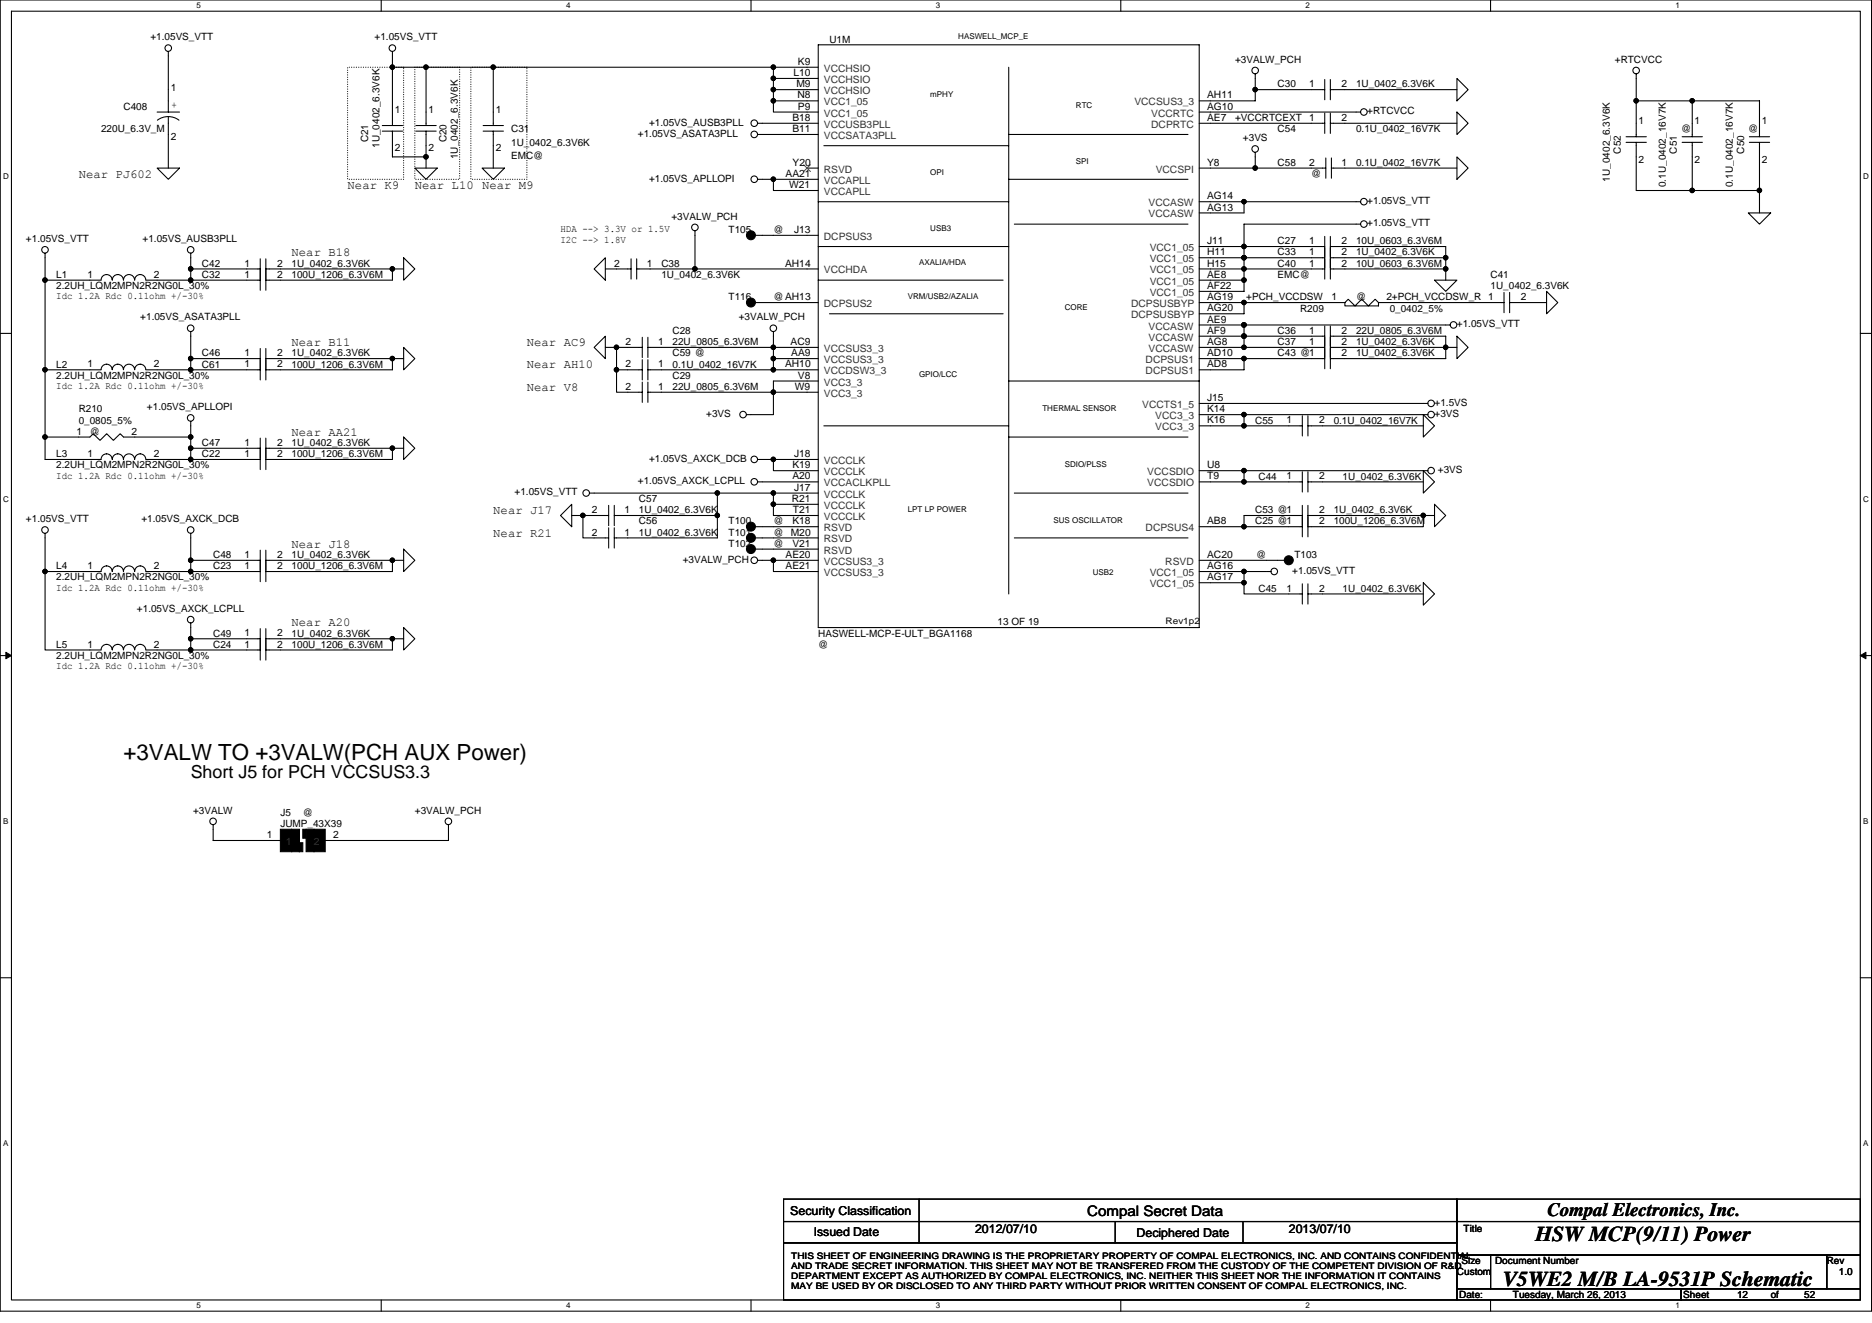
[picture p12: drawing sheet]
<svg xmlns="http://www.w3.org/2000/svg" width="297mm" height="210mm" viewBox="0 0 297 210" stroke-linecap="round" stroke-linejoin="round" font-family="sans-serif">
<path d="M0 0h297v208h-297zM1.8 1.8h293.4v204.4h-293.4z" fill="none" stroke="#000" stroke-width=".17"/>
<g fill="#fff">
<path d="M31.2 .2h.7v1.4h-.7z"/>
<path d="M31.2 206.4h.7v1.5h-.7z"/>
</g>
<path d="M60.5 0v1.8M60.5 206.2v1.8" fill="none" stroke="#000" stroke-width=".17"/>
<g fill="#fff">
<path d="M89.8 .2h.7v1.4h-.7z"/>
<path d="M89.8 206.4h.7v1.5h-.7z"/>
</g>
<path d="M119.2 0v1.8M119.2 206.2v1.8" fill="none" stroke="#000" stroke-width=".17"/>
<g fill="#fff">
<path d="M148.5 .2h.7v1.4h-.7z"/>
<path d="M148.5 206.4h.7v1.5h-.7z"/>
</g>
<path d="M177.8 0v1.8M177.8 206.2v1.8" fill="none" stroke="#000" stroke-width=".17"/>
<g fill="#fff">
<path d="M207.2 .2h.7v1.4h-.7z"/>
<path d="M207.2 206.4h.7v1.5h-.7z"/>
</g>
<path d="M236.5 0v1.8M236.5 206.2v1.8" fill="none" stroke="#000" stroke-width=".17"/>
<g fill="#fff">
<path d="M265.9 .2h.6v1.4h-.6z"/>
<path d="M265.9 206.4h.6v1.5h-.6z"/>
<path d="M.5 27.3h.9v1.4h-.9z"/>
<path d="M295.6 27.3h.9v1.4h-.9z"/>
<path d="M.5 78.4h.9v1.5h-.9z"/>
<path d="M295.6 78.4h.9v1.5h-.9z"/>
</g>
<path d="M0 52.9h1.8M295.2 52.9h1.8" fill="none" stroke="#000" stroke-width=".17"/>
<g fill="#fff">
<path d="M.5 129.6h.8v1.4h-.8z"/>
<path d="M295.6 129.6h.9v1.4h-.9z"/>
</g>
<path d="M0 104h1.8M295.2 104h1.8" fill="none" stroke="#000" stroke-width=".17"/>
<path d="M.9 103.5l.9 .5-.9 .5zM295.2 104l.9-.5v1z" fill="#000" stroke="#000" stroke-width=".16"/>
<g fill="#fff">
<path d="M.5 180.7h.8v1.4h-.8z"/>
<path d="M295.6 180.7h.9v1.4h-.9z"/>
</g>
<g fill="none" stroke="#000" stroke-width=".17">
<path d="M24.9 17.8h3.6M25 19.1a2.86 2.86 0 0 1 3.4 0M26.7 8.2v9.6M26.7 18.5v8.2M60.7 19.9h3.2M62.3 10.7h5.3M62.3 8.2v11.7M66 19.9h3.2M67.6 10.7v9.2M67.6 10.7h10.7v9.2M76.7 19.9h3.2M78.3 10.7h51.5"/>
<path d="M120.2 19.6h9.6M122.7 12.4v1.8h7.1M122.7 16v1.8h7.1M122.7 16h7.1M122.7 14.2v1.8M122.7 12.4h7.1M122.7 10.7v1.7M129.8 7.1h60.5v92.5h-60.5zM160.1 10.7v83.5M190.3 19.6h19.9M190.3 17.8h25.6M199.2 11.7v4.3h-8.9"/>
<path d="M210.2 14.2h-11M210.2 12.6v3.2M210.2 17.9v3.3M211.1 19.6h20.1M211.1 14.2h20.1M211.1 12.6v3.2M211.1 17.9v3.3M231.2 17.8l1.8 1.8-1.8 1.7zM231.2 12.4l1.8 1.8-1.8 1.8zM259.6 11.7v10M259.6 16h19.6v5.7M268.5 16v5.7"/>
<path d="M24.9 26.7h3.6l-1.8 1.7zM60.7 20.8h3.2M62.3 20.8v4.1h5.3M65.8 26.7h3.6l-1.8 1.7zM66 20.8h3.2M67.6 20.8v5.9M76.5 26.7h3.5l-1.7 1.7zM76.7 20.8h3.2M78.3 20.8v5.9M110.3 36.6v6.1M119.9 37.3h9.9M120.2 28.4h9.6"/>
<path d="M120.2 21.3h9.6M122.7 28.4v1.8h7.1M128.1 26.7h1.7M129.8 32h30.3M129.8 39.1h30.3M130.7 23.1h29.4M160.1 28.4h28.4M160.1 21.3h28.4M160.9 35.6h27.6M190.3 39.1h19.9M190.3 26.7h20.1M197.4 32v1.8h-7.1"/>
<path d="M199.2 24.2v2.5M210.2 37.5v6.8M210.4 25.1v3.2M211.1 39.1h18.3v5.3M211.1 37.5v6.8M211.3 26.7h19.9M211.3 25.1v3.2M215.9 35.6h-18.5v8.8M215.9 32h-25.6M231.2 24.9l1.8 1.8-1.8 1.7zM258 22.6h3.2M258 21.7h3.2"/>
<path d="M259.6 22.6v7.6h19.6M266.9 22.6h3.2M266.9 21.7h3.2M268.5 22.6v7.6M277.4 33.8h3.6l-1.8 1.8zM277.6 22.6h3.2M277.6 21.7h3.2M279.2 22.6v11.2M7.2 40.2v32.7h8.8M7.2 44.4h8.8M16 44.4a.88 .88 0 0 1 .9-.8 .88 .88 0 0 1 .9 .8 .89 .89 0 0 1 .9-.8 .89 .89 0 0 1 .9 .8M19.6 58.7a.89 .89 0 0 0-.9-.9 .89 .89 0 0 0-.9 .9 .88 .88 0 0 0-.9-.9 .88 .88 0 0 0-.9 .9h-8.8"/>
<path d="M19.6 44.4a.88 .88 0 0 1 .9-.8 .88 .88 0 0 1 .9 .8M19.6 58.7a.88 .88 0 0 1 .9-.9 .88 .88 0 0 1 .9 .9M21.4 44.4a.88 .88 0 0 1 .9-.8 .88 .88 0 0 1 .8 .8M21.4 58.7a.88 .88 0 0 1 .9-.9 .88 .88 0 0 1 .8 .9M23.2 58.7h18.1M23.2 44.4h18.1M30.3 40.2v4.3M30.3 56.9h11M30.3 52.6v6.1M41.3 42.7h-11M41.3 41.1v5M41.3 55.3v5"/>
<path d="M42.2 42.7h21.8M42.2 56.9h21.8M42.2 41.1v5M42.2 55.3v5M62.3 56.9v1.8h-20.1M62.3 42.7v1.8l-20.1-.1M64 40.9l1.8 1.8-1.8 1.7zM64 55.1l1.8 1.8-1.8 1.8zM94.3 55.1l1.8-1.8v3.6zM96.1 40.9v3.5l-1.8-1.7zM96.1 55.1h5.8M97.8 55.1v3.6h4.1"/>
<path d="M97.8 58.7v3.5h4.1M100.1 42.7h-4M100.1 41.1v3.2M101 42.7h28.8M101 41.1v3.2M101.9 53.5v3.2M101.9 57.1v3.2M102.8 55.1h27M102.8 58.7h27M102.8 53.5v3.2M102.8 57.1v3.2M119.9 48h9.9"/>
<path d="M122.7 52.6v6.1M129.8 56.9h-7.1M129.8 44.4h29.4M131.6 49.8h27.6M190.3 44.4h7.1v1.8h-7.1M190.3 48h23.1M190.3 51.6h39.8M190.3 42.7h19.9M190.3 53.3h19.9M190.3 40.9h19.9M190.3 56.9h19.9M190.3 55.1h7.1"/>
<path d="M197.4 56.9v1.8h-7.1M197.4 51.6v3.5h12.8M197.4 48v1.8h-7.1M210.2 51.7v6.8M211.1 42.7h18.3M211.1 53.3h18.3v3.6h-18.3M211.1 51.7v6.8M213.4 48l.5-.5 1.1 1 1.1-1 1 1 1.1-1 .5 .5M213.4 48v.5h5.3v-.5M218.7 48h20M227.6 44.4h3.6l-1.8 1.8zM229.4 40.9h-18.3"/>
<path d="M231.2 53.3l1.8 1.8-1.8 1.8zM231.2 55.1h-20.1M238.7 46.4v3.2M239.5 48h5.9M239.5 46.4v3.2M245.4 46.2l1.8 1.8-1.8 1.8zM7.2 69.3h7.1l.5-.5 1.1 1.1 1-1.1 1.1 1.1 1.1-1.1 .5 .5h10.7M16 72.9a.88 .88 0 0 1 .9-.9 .88 .88 0 0 1 .9 .9 .89 .89 0 0 1 .9-.9 .89 .89 0 0 1 .9 .9M19.6 72.9a.88 .88 0 0 1 .9-.9 .88 .88 0 0 1 .9 .9M21.4 72.9a.88 .88 0 0 1 .9-.9 .88 .88 0 0 1 .8 .9M23.2 72.9h18.1M30.3 71.1h11"/>
<path d="M30.3 66.8v6.1M41.3 69.5v5M42.2 71.1h20.1v1.8h-20.1M42.2 69.5v5M62.3 71.1h1.7M64 69.3l1.8 1.8-1.8 1.8zM93.6 78.2h36.2M101.9 60.6v3.2M102.8 62.2h27M102.8 60.6v3.2M113.8 78.2v7.1h-16.3M120.2 72.9h9.6"/>
<path d="M120.2 76.5h9.6M122.7 72.9v1.8h7.1M122.7 78.2v1.8M129.8 60.5h-7.1v5.3h-4.3M130.7 67.6h29.4M160.1 60.5h30.2M160.1 69.3h28.4M160.9 78.2h27.6M190.3 74.7h36.3M190.3 76.5h7.1M190.3 64h36.3M190.3 67.6h16.3"/>
<path d="M190.3 65.8h36.3M197.4 74.7v1.8h9.2M197.4 65.8v1.8M206.6 66v3.2M206.6 74.8v3.3M207.5 76.5h18.3M207.5 67.6h18.3M207.5 66v3.2M207.5 74.8v3.3M225.8 74.7l1.8 1.8-1.8 1.7zM225.8 65.8l1.8 1.8-1.8 1.7zM7.2 90.7v12.4h8.8"/>
<path d="M7.2 84.6v6.1h8.8M16 90.7a.88 .88 0 0 1 .9-.9 .88 .88 0 0 1 .9 .9 .89 .89 0 0 1 .9-.9 .89 .89 0 0 1 .9 .9M19.6 90.7a.88 .88 0 0 1 .9-.9 .88 .88 0 0 1 .9 .9M21.4 90.7a.88 .88 0 0 1 .9-.9 .88 .88 0 0 1 .8 .9M23.2 90.7h18.1M30.3 84.6v6.1M30.3 88.9h11M30.3 98.8v4.3M41.3 87.3v5M41.3 99.7v5M42.2 88.9h21.8M42.2 87.3v5"/>
<path d="M42.2 99.7v5M62.3 88.9v1.8h-20.1M64 87.1l1.8 1.8-1.8 1.8zM64 99.6l1.8 1.7-1.8 1.8zM88.9 81.8l1.8-1.8v3.6zM92.5 81.8v3.5h4.1M96.6 81.8h-5.9M96.6 80.2v3.2M96.6 83.7v3.3M97.5 81.8h16.3M97.5 80.2v3.2M97.5 83.7v3.3"/>
<path d="M119.9 85.3h9.9M119.9 83.6h9.9M119.9 87.1h9.9M120.2 88.9h9.6M122.7 88.9v1.8h7.1M122.7 80v1.8h7.1M122.7 80h7.1M160.9 85.3h27.6M190.3 88.9h13.5M190.3 90.7h11.4M190.3 83.6h16.3M190.3 92.5h7.1"/>
<path d="M197.4 90.7v1.8M197.4 92.5v1.7h9.2M206.6 81.8h-9.2v1.8M206.6 80.2v5M206.6 92.6v3.2M207.5 94.2h18.3M207.5 92.6v3.2M207.5 81.8h20.1M207.5 80.2v5M225.8 92.5l1.8 1.7-1.8 1.8zM225.8 81.8v1.8h-18.3M227.6 80l1.8 1.8-1.8 1.8z"/>
<path d="M16 103.1a.88 .88 0 0 1 .9-.9 .88 .88 0 0 1 .9 .9 .89 .89 0 0 1 .9-.9 .89 .89 0 0 1 .9 .9M19.6 103.1a.88 .88 0 0 1 .9-.9 .88 .88 0 0 1 .9 .9M21.4 103.1a.88 .88 0 0 1 .9-.9 .88 .88 0 0 1 .8 .9M23.2 103.1h18.1M30.3 101.3h11M42.2 101.3h21.8M62.3 101.3v1.8h-20.1M33.8 130.9v2.5l10.7-.1M71.2 130.9v2.5l-19.6-.1M0 155.1h1.8M295.2 155.1h1.8M124.3 190.2h106.9v3.6h-106.9z"/>
<path d="M124.3 193.8h106.9v3.4h-106.9zM124.3 197.2h106.9v9h-106.9zM145.8 190.2v7M177 193.8v3.4M197.2 193.8v3.4M231.2 190.2h64v3.6h-64zM231.2 193.8h64v5.3h-64zM231.2 199.1h5.3v5.4h-5.3zM236.5 199.1h53.4v5.4h-53.4zM289.9 199.1h5.3v5.4h-5.3zM231.2 204.5h35.5v1.7h-35.5zM266.7 204.5h28.5v1.7h-28.5z"/>
<circle cx="26.7" cy="7.6" r=".52"/>
<circle cx="62.3" cy="7.6" r=".52"/>
<circle cx="119.7" cy="19.5" r=".52"/>
<circle cx="199.2" cy="11.2" r=".52"/>
<circle cx="216.4" cy="17.8" r=".52"/>
<circle cx="259.6" cy="11.2" r=".52"/>
<circle cx="7.1" cy="39.6" r=".52"/>
<circle cx="30.3" cy="39.6" r=".52"/>
<circle cx="110.3" cy="36.1" r=".52"/>
<circle cx="119.7" cy="21.3" r=".52"/>
<circle cx="119.7" cy="28.4" r=".52"/>
<circle cx="199.2" cy="23.6" r=".52"/>
<circle cx="216.4" cy="35.5" r=".52"/>
<circle cx="216.4" cy="32" r=".52"/>
<circle cx="30.3" cy="52.1" r=".52"/>
<circle cx="122.7" cy="52.1" r=".52"/>
<circle cx="230.6" cy="51.6" r=".52"/>
<circle cx="30.3" cy="66.3" r=".52"/>
<circle cx="93" cy="78.2" r=".52"/>
<circle cx="117.9" cy="65.8" r=".52"/>
<circle cx="119.7" cy="76.4" r=".52"/>
<circle cx="119.7" cy="72.9" r=".52"/>
<circle cx="227.1" cy="64" r=".52"/>
<circle cx="227.1" cy="74.7" r=".52"/>
<circle cx="227.1" cy="65.8" r=".52"/>
<circle cx="7.1" cy="84.1" r=".52"/>
<circle cx="30.3" cy="84.1" r=".52"/>
<circle cx="30.3" cy="98.3" r=".52"/>
<circle cx="119.7" cy="88.9" r=".52"/>
<circle cx="202.2" cy="90.7" r=".52"/>
<circle cx="33.8" cy="130.3" r=".52"/>
<circle cx="71.1" cy="130.3" r=".52"/>
</g>
<path d="M55.2 10.7h8.8v17.7h-8.8zM65.8 10.7h7.1v17.7h-7.1zM74.7 10.7h8.9v17.7h-8.9z" fill="none" stroke="#000" stroke-width=".17" stroke-dasharray="0 .3"/>
<g fill="#000" stroke="#000" stroke-width=".17">
<path d="M44.5 131.6h1.8v3.5h-1.8z" fill-rule="evenodd"/>
<path d="M46.3 131.6h1.2v3.5h-1.2z" fill-rule="evenodd"/>
<path d="M47.5 133.7h.5v1.4h-.5z" fill-rule="evenodd"/>
<path d="M48 131.6h.6v1.4h-.6z" fill-rule="evenodd"/>
<path d="M48.6 131.6h1.2v3.5h-1.2z" fill-rule="evenodd"/>
<path d="M49.8 131.6h1.8v3.5h-1.8z" fill-rule="evenodd"/>
<circle cx="62.3" cy="10.7" r=".35"/>
<circle cx="67.6" cy="10.7" r=".35"/>
<circle cx="78.3" cy="10.7" r=".35"/>
<circle cx="122.7" cy="12.4" r=".35"/>
<circle cx="122.7" cy="16" r=".35"/>
<circle cx="122.7" cy="14.2" r=".35"/>
<circle cx="122.7" cy="10.7" r=".35"/>
<circle cx="199.2" cy="14.2" r=".35"/>
<circle cx="259.6" cy="16" r=".35"/>
<circle cx="268.5" cy="16" r=".35"/>
<circle cx="67.6" cy="24.9" r=".35"/>
<circle cx="119.2" cy="37.3" r=".71"/>
<circle cx="122.7" cy="28.4" r=".35"/>
<circle cx="197.4" cy="39.1" r=".35"/>
<circle cx="197.4" cy="32" r=".35"/>
<circle cx="199.2" cy="26.7" r=".35"/>
<circle cx="268.5" cy="30.2" r=".35"/>
<circle cx="279.2" cy="30.2" r=".35"/>
<circle cx="7.1" cy="58.7" r=".35"/>
<circle cx="7.1" cy="44.4" r=".35"/>
<circle cx="30.3" cy="42.7" r=".35"/>
<circle cx="30.3" cy="58.7" r=".35"/>
<circle cx="30.3" cy="56.9" r=".35"/>
<circle cx="30.3" cy="44.4" r=".35"/>
<circle cx="62.3" cy="42.7" r=".35"/>
<circle cx="62.3" cy="56.9" r=".35"/>
<circle cx="97.8" cy="55.1" r=".35"/>
<circle cx="97.8" cy="58.7" r=".35"/>
<circle cx="110.3" cy="42.7" r=".35"/>
<circle cx="119.2" cy="48" r=".71"/>
<circle cx="122.7" cy="55.1" r=".35"/>
<circle cx="122.7" cy="56.9" r=".35"/>
<circle cx="122.7" cy="58.7" r=".35"/>
<circle cx="197.4" cy="40.9" r=".35"/>
<circle cx="197.4" cy="42.7" r=".35"/>
<circle cx="197.4" cy="53.3" r=".35"/>
<circle cx="197.4" cy="55.1" r=".35"/>
<circle cx="197.4" cy="44.4" r=".35"/>
<circle cx="197.4" cy="56.9" r=".35"/>
<circle cx="197.4" cy="48" r=".35"/>
<circle cx="197.4" cy="51.5" r=".35"/>
<circle cx="229.4" cy="55.1" r=".35"/>
<circle cx="229.4" cy="40.9" r=".35"/>
<circle cx="229.4" cy="42.7" r=".35"/>
<circle cx="7.1" cy="69.3" r=".35"/>
<circle cx="30.3" cy="71.1" r=".35"/>
<circle cx="30.3" cy="72.9" r=".35"/>
<circle cx="30.3" cy="69.3" r=".35"/>
<circle cx="62.3" cy="71.1" r=".35"/>
<circle cx="113.8" cy="78.2" r=".35"/>
<circle cx="122.7" cy="72.9" r=".35"/>
<circle cx="122.7" cy="78.2" r=".35"/>
<circle cx="122.7" cy="62.2" r=".35"/>
<circle cx="122.7" cy="80" r=".35"/>
<circle cx="197.4" cy="74.7" r=".35"/>
<circle cx="197.4" cy="67.6" r=".35"/>
<circle cx="197.4" cy="65.8" r=".35"/>
<circle cx="197.4" cy="76.4" r=".35"/>
<circle cx="7.1" cy="90.7" r=".35"/>
<circle cx="30.3" cy="90.7" r=".35"/>
<circle cx="30.3" cy="88.9" r=".35"/>
<circle cx="62.3" cy="88.9" r=".35"/>
<circle cx="92.5" cy="81.8" r=".35"/>
<circle cx="113.8" cy="81.8" r=".35"/>
<circle cx="119.2" cy="87.1" r=".71"/>
<circle cx="119.2" cy="83.6" r=".71"/>
<circle cx="119.2" cy="85.3" r=".71"/>
<circle cx="122.7" cy="88.9" r=".35"/>
<circle cx="197.4" cy="83.6" r=".35"/>
<circle cx="197.4" cy="92.4" r=".35"/>
<circle cx="197.4" cy="90.7" r=".35"/>
<circle cx="204.5" cy="88.9" r=".71"/>
<circle cx="225.8" cy="81.8" r=".35"/>
<circle cx="30.3" cy="101.3" r=".35"/>
<circle cx="30.3" cy="103.1" r=".35"/>
<circle cx="62.3" cy="101.3" r=".35"/>
</g>
<path d="M127.5 26.1l1.1 1.1M128.6 26.1l-1.1 1.1" fill="none" stroke="#4c4c4c" stroke-width=".16"/>
<text font-size="3.5" x="19.6" y="120.5">+3VALW TO +3VALW(PCH AUX Power)</text>
<g font-size="3.4">
<text x="243.6" y="196.8">HSW MCP(9/11) Power</text>
<text x="238.5" y="204">V5WE2 M/B LA-9531P Schematic</text>
</g>
<text font-size="3" x="245.6" y="193">Compal Electronics, Inc.</text>
<text font-size="2.8" x="30.3" y="123.4">Short J5 for PCH VCCSUS3.3</text>
<text font-size="2.3" x="172.5" y="192.8">Compal Secret Data</text>
<g font-size="1.9">
<text x="12.5" y="28.2">Near PJ602</text>
<text x="55.2" y="30">Near K9</text>
<text x="65.8" y="30">Near L10 Near M9</text>
<text x="46.3" y="40.7">Near B18</text>
<text x="46.3" y="54.9">Near B11</text>
<text x="83.6" y="54.9">Near AC9</text>
<text x="83.6" y="58.5">Near AH10</text>
<text x="83.6" y="62">Near V8</text>
<text x="46.3" y="69.1">Near AA21</text>
<text x="78.3" y="81.6">Near J17</text>
<text x="46.3" y="86.9">Near J18</text>
<text x="78.3" y="85.1">Near R21</text>
<text x="46.3" y="99.4">Near A20</text>
<text x="125.4" y="192.7">Security Classification</text>
<text x="129.1" y="196.1">Issued Date</text>
<text x="154.7" y="195.6">2012/07/10</text>
<text x="180.3" y="196.3">Deciphered Date</text>
<text x="204.5" y="195.6">2013/07/10</text>
</g>
<g font-size="1.6">
<text x="23.9" y="6.4">+1.05VS_VTT</text>
<text x="59.4" y="6.4">+1.05VS_VTT</text>
<text x="126.6" y="10.3">K9</text>
<text x="131.6" y="6.8">U1M</text>
<text x="196" y="9.9">+3VALW_PCH</text>
<text x="256.2" y="9.9">+RTCVCC</text>
<text x="19.6" y="17.4">C408</text>
<text x="27.1" y="14.4">1</text>
<text x="27.2" y="17.1">+</text>
<text x="62.6" y="18">1</text>
<text x="68" y="18">1</text>
<text x="78.7" y="18">1</text>
<text x="125.9" y="12.1">L10</text>
<text x="126.4" y="13.8">M9</text>
<text x="126.5" y="15.6">N8</text>
<text x="126.6" y="17.4">P9</text>
<text x="191.5" y="17.4">AG10</text>
<text x="191.5" y="15.6">AH11</text>
<text x="202.7" y="13.9">C30</text>
<text x="207.7" y="13.8">1</text>
<text x="212.9" y="13.8">2</text>
<text x="215.2" y="13.9">1U_0402_6.3V6K</text>
<text x="16" y="21">220U_6.3V_M</text>
<text x="27.1" y="22.2">2</text>
<text x="58.4" y="22.6" transform="rotate(-90 58.4 22.6)">C21</text>
<text x="60.2" y="23.5" transform="rotate(-90 60.2 23.5)">1U_0402_6.3V6K</text>
<text x="70.9" y="22.6" transform="rotate(-90 70.9 22.6)">C20</text>
<text x="81.1" y="21">C31</text>
<text x="81.1" y="23.1">1U_0402_6.3V6K</text>
<text x="101.2" y="21.7">+1.05VS_ASATA3PLL</text>
<text x="103" y="19.9">+1.05VS_AUSB3PLL</text>
<text x="125.7" y="19.2">B18</text>
<text x="125.7" y="21">B11</text>
<text x="191.5" y="19.2">AE7</text>
<text x="196" y="19.2">+VCCRTCEXT</text>
<text x="197.2" y="22.4">+3VS</text>
<text x="202.7" y="21">C54</text>
<text x="207.7" y="19.2">1</text>
<text x="212.9" y="19.2">2</text>
<text x="215.2" y="21">0.1U_0402_16V7K</text>
<text x="217" y="18.1">+RTCVCC</text>
<text x="260" y="19.7">1</text>
<text x="266.7" y="21">@</text>
<text x="268.9" y="19.7">1</text>
<text x="277.4" y="21">@</text>
<text x="279.6" y="19.7">1</text>
<text x="62.6" y="24">2</text>
<text x="68" y="24">2</text>
<text x="72.6" y="25.3" transform="rotate(-90 72.6 25.3)">1U_0402_6.3V6K</text>
<text x="78.7" y="24">2</text>
<text x="81.1" y="25.3">EMC@</text>
<text x="103" y="28.8">+1.05VS_APLLOPI</text>
<text x="124.6" y="28.1">AA21</text>
<text x="125.2" y="29.8">W21</text>
<text x="125.8" y="26.3">Y20</text>
<text x="191.5" y="26.3">Y8</text>
<text x="202.7" y="26.3">C58</text>
<text x="207.7" y="26.3">2</text>
<text x="208.1" y="28.1">@</text>
<text x="212.9" y="26.3">1</text>
<text x="215.2" y="26.3">0.1U_0402_16V7K</text>
<text x="255.4" y="28.8" transform="rotate(-90 255.4 28.8)">1U_0402_6.3V6K</text>
<text x="257.2" y="24.4" transform="rotate(-90 257.2 24.4)">C52</text>
<text x="260" y="25.8">2</text>
<text x="264.3" y="29.7" transform="rotate(-90 264.3 29.7)">0.1U_0402_16V7K</text>
<text x="266.1" y="24.4" transform="rotate(-90 266.1 24.4)">C51</text>
<text x="268.9" y="25.8">2</text>
<text x="275" y="29.7" transform="rotate(-90 275 29.7)">0.1U_0402_16V7K</text>
<text x="276.8" y="24.4" transform="rotate(-90 276.8 24.4)">C50</text>
<text x="279.6" y="25.8">2</text>
<text x="106.5" y="34.8">+3VALW_PCH</text>
<text x="191.5" y="33.4">AG13</text>
<text x="191.5" y="31.6">AG14</text>
<text x="217" y="32.4">+1.05VS_VTT</text>
<text x="217" y="35.9">+1.05VS_VTT</text>
<text x="4.1" y="38.4">+1.05VS_VTT</text>
<text x="22.6" y="38.4">+1.05VS_AUSB3PLL</text>
<text x="88.9" y="36.8">HDA --&gt; 3.3V or 1.5V</text>
<text x="88.9" y="38.5">I2C --&gt; 1.8V</text>
<text x="115.6" y="37">T105</text>
<text x="122.7" y="37">@</text>
<text x="126" y="37">J13</text>
<text x="191.5" y="40.5">H11</text>
<text x="191.5" y="38.7">J11</text>
<text x="202.7" y="40.5">C33</text>
<text x="202.7" y="38.8">C27</text>
<text x="207.7" y="40.5">1</text>
<text x="207.7" y="38.7">1</text>
<text x="212.9" y="40.5">2</text>
<text x="212.9" y="38.7">2</text>
<text x="215.2" y="40.5">1U_0402_6.3V6K</text>
<text x="215.2" y="38.8">10U_0603_6.3V6M</text>
<text x="8.9" y="47.5">Idc 1.2A Rdc 0.11ohm +/-30%</text>
<text x="8.9" y="44.1">L1</text>
<text x="8.9" y="45.9">2.2UH_LQM2MPN2R2NG0L_30%</text>
<text x="13.9" y="44.1">1</text>
<text x="24.4" y="44.1">2</text>
<text x="32" y="44.1">C32</text>
<text x="32" y="42.3">C42</text>
<text x="38.8" y="44.1">1</text>
<text x="38.8" y="42.3">1</text>
<text x="44" y="44.1">2</text>
<text x="44" y="42.3">2</text>
<text x="46.3" y="44.1">100U_1206_6.3V6M</text>
<text x="46.3" y="42.3">1U_0402_6.3V6K</text>
<text x="97.5" y="42.3">2</text>
<text x="102.6" y="42.3">1</text>
<text x="104.9" y="42.3">C38</text>
<text x="104.9" y="44.1">1U_0402_6.3V6K</text>
<text x="115.6" y="47.6">T116</text>
<text x="122.7" y="47.6">@AH13</text>
<text x="124.6" y="42.3">AH14</text>
<text x="191.5" y="47.6">AG19</text>
<text x="191.5" y="44.1">AE8</text>
<text x="191.5" y="42.3">H15</text>
<text x="191.5" y="45.8">AF22</text>
<text x="197.8" y="47.6">+PCH_VCCDSW</text>
<text x="202.7" y="42.3">C40</text>
<text x="202.7" y="44.1">EMC@</text>
<text x="207.7" y="42.3">1</text>
<text x="211.3" y="47.6">1</text>
<text x="212.9" y="42.3">2</text>
<text x="215.2" y="42.3">10U_0603_6.3V6M</text>
<text x="215.2" y="47.6">@</text>
<text x="220" y="47.6">2+PCH_VCCDSW_R 1</text>
<text x="236.5" y="44.1">C41</text>
<text x="236.5" y="45.9">1U_0402_6.3V6K</text>
<text x="241.3" y="47.6">2</text>
<text x="22.3" y="50.8">+1.05VS_ASATA3PLL</text>
<text x="106.7" y="53">C28</text>
<text x="117.2" y="50.8">+3VALW_PCH</text>
<text x="191.5" y="49.4">AG20</text>
<text x="191.5" y="53">AF9</text>
<text x="191.5" y="51.2">AE9</text>
<text x="202.7" y="53">C36</text>
<text x="206.3" y="49.4">R209</text>
<text x="207.7" y="53">1</text>
<text x="212.9" y="53">2</text>
<text x="215.2" y="53">22U_0805_6.3V6M</text>
<text x="220.5" y="49.4">0_0402_5%</text>
<text x="231.2" y="51.9">+1.05VS_VTT</text>
<text x="8.9" y="58.3">L2</text>
<text x="13.9" y="58.3">1</text>
<text x="24.4" y="58.3">2</text>
<text x="32" y="56.5">C46</text>
<text x="32" y="58.3">C61</text>
<text x="38.8" y="56.5">1</text>
<text x="38.8" y="58.3">1</text>
<text x="44" y="56.5">2</text>
<text x="44" y="58.3">2</text>
<text x="46.3" y="56.5">1U_0402_6.3V6K</text>
<text x="46.3" y="58.3">100U_1206_6.3V6M</text>
<text x="99.2" y="58.3">2</text>
<text x="99.2" y="54.7">2</text>
<text x="104.4" y="58.3">1</text>
<text x="104.4" y="54.7">1</text>
<text x="106.7" y="56.5">C59 @</text>
<text x="106.7" y="58.3">0.1U_0402_16V7K</text>
<text x="106.7" y="54.8">22U_0805_6.3V6M</text>
<text x="124.6" y="58.3">AH10</text>
<text x="125.5" y="54.7">AC9</text>
<text x="125.5" y="56.5">AA9</text>
<text x="191.5" y="56.5">AD10</text>
<text x="191.5" y="58.3">AD8</text>
<text x="191.5" y="54.7">AG8</text>
<text x="202.7" y="56.5">C43 @1</text>
<text x="202.7" y="54.8">C37</text>
<text x="207.7" y="54.7">1</text>
<text x="212.9" y="56.5">2</text>
<text x="212.9" y="54.7">2</text>
<text x="215.2" y="56.5">1U_0402_6.3V6K</text>
<text x="215.2" y="54.8">1U_0402_6.3V6K</text>
<text x="8.9" y="61.7">Idc 1.2A Rdc 0.11ohm +/-30%</text>
<text x="8.9" y="60.1">2.2UH_LQM2MPN2R2NG0L_30%</text>
<text x="12.5" y="65.4">R210</text>
<text x="23.3" y="65.1">+1.05VS_APLLOPI</text>
<text x="99.2" y="61.8">2</text>
<text x="104.4" y="61.8">1</text>
<text x="106.7" y="60.1">C29</text>
<text x="106.7" y="61.9">22U_0805_6.3V6M</text>
<text x="126.1" y="61.8">W9</text>
<text x="126.6" y="60.1">V8</text>
<text x="191.5" y="65.4">K14</text>
<text x="191.5" y="63.6">J15</text>
<text x="227.6" y="64.4">+1.5VS</text>
<text x="12.1" y="69">1</text>
<text x="12.5" y="67.2">0_0805_5%</text>
<text x="14.3" y="69">@</text>
<text x="20.8" y="69">2</text>
<text x="32" y="70.8">C47</text>
<text x="38.8" y="70.7">1</text>
<text x="44" y="70.7">2</text>
<text x="46.3" y="70.8">1U_0402_6.3V6K</text>
<text x="112.1" y="66.1">+3VS</text>
<text x="191.5" y="67.2">K16</text>
<text x="199.2" y="67.2">C55</text>
<text x="204.1" y="67.2">1</text>
<text x="209.3" y="67.2">2</text>
<text x="211.6" y="67.2">0.1U_0402_16V7K</text>
<text x="227.6" y="66.1">+3VS</text>
<text x="8.9" y="75.9">Idc 1.2A Rdc 0.11ohm +/-30%</text>
<text x="8.9" y="72.5">L3</text>
<text x="8.9" y="74.3">2.2UH_LQM2MPN2R2NG0L_30%</text>
<text x="13.9" y="72.5">1</text>
<text x="24.4" y="72.5">2</text>
<text x="32" y="72.5">C22</text>
<text x="38.8" y="72.5">1</text>
<text x="44" y="72.5">2</text>
<text x="46.3" y="72.5">100U_1206_6.3V6M</text>
<text x="101.2" y="76.8">+1.05VS_AXCK_LCPLL</text>
<text x="103" y="73.3">+1.05VS_AXCK_DCB</text>
<text x="125.7" y="76.1">A20</text>
<text x="125.7" y="74.3">K19</text>
<text x="126" y="72.5">J18</text>
<text x="126" y="77.9">J17</text>
<text x="191.5" y="74.3">U8</text>
<text x="191.5" y="76.1">T9</text>
<text x="199.7" y="76.1">C44</text>
<text x="204.1" y="76.1">1</text>
<text x="209.3" y="76.1">2</text>
<text x="213" y="76.1">1U_0402_6.3V6K</text>
<text x="228.2" y="75">+3VS</text>
<text x="4.1" y="82.8">+1.05VS_VTT</text>
<text x="22.4" y="82.8">+1.05VS_AXCK_DCB</text>
<text x="81.7" y="78.6">+1.05VS_VTT</text>
<text x="93.9" y="81.4">2</text>
<text x="99.1" y="81.4">1</text>
<text x="101.4" y="83.2">C56</text>
<text x="101.4" y="79.7">C57</text>
<text x="101.4" y="81.4">1U_0402_6.3V6K</text>
<text x="115.6" y="83.2">T100</text>
<text x="122.7" y="83.2">@</text>
<text x="125.6" y="79.6">R21</text>
<text x="125.7" y="83.2">K18</text>
<text x="125.8" y="81.4">T21</text>
<text x="191.5" y="83.2">AB8</text>
<text x="199.2" y="81.4">C53 @1</text>
<text x="199.2" y="83.2">C25 @1</text>
<text x="209.3" y="81.4">2</text>
<text x="209.3" y="83.2">2</text>
<text x="211.6" y="81.4">1U_0402_6.3V6K</text>
<text x="211.6" y="83.2">100U_1206_6.3V6M</text>
<text x="33.8" y="88.5">C48</text>
<text x="38.8" y="88.5">1</text>
<text x="44" y="88.5">2</text>
<text x="46.3" y="88.5">1U_0402_6.3V6K</text>
<text x="93.9" y="85">2</text>
<text x="99.1" y="85">1</text>
<text x="101.4" y="85">1U_0402_6.3V6K</text>
<text x="108.3" y="89.3">+3VALW_PCH</text>
<text x="115.6" y="85">T101</text>
<text x="115.6" y="86.8">T102</text>
<text x="122.7" y="85">@</text>
<text x="122.7" y="86.8">@</text>
<text x="124.6" y="88.5">AE20</text>
<text x="125.5" y="85">M20</text>
<text x="125.7" y="86.7">V21</text>
<text x="191.5" y="88.5">AC20</text>
<text x="199.3" y="88.5">@</text>
<text x="205.4" y="88.5">T103</text>
<text x="8.9" y="93.7">Idc 1.2A Rdc 0.11ohm +/-30%</text>
<text x="8.9" y="90.3">L4</text>
<text x="8.9" y="92.1">2.2UH_LQM2MPN2R2NG0L_30%</text>
<text x="13.9" y="90.3">1</text>
<text x="24.4" y="90.3">2</text>
<text x="33.8" y="90.3">C23</text>
<text x="38.8" y="90.3">1</text>
<text x="44" y="90.3">2</text>
<text x="46.3" y="90.3">100U_1206_6.3V6M</text>
<text x="124.6" y="90.3">AE21</text>
<text x="191.5" y="90.3">AG16</text>
<text x="191.5" y="92.1">AG17</text>
<text x="199.7" y="93.9">C45</text>
<text x="204.1" y="93.9">1</text>
<text x="205" y="91">+1.05VS_VTT</text>
<text x="209.3" y="93.9">2</text>
<text x="213" y="93.9">1U_0402_6.3V6K</text>
<text x="21.7" y="97.1">+1.05VS_AXCK_LCPLL</text>
<text x="33.8" y="101">C49</text>
<text x="38.8" y="101">1</text>
<text x="44" y="101">2</text>
<text x="46.3" y="101">1U_0402_6.3V6K</text>
<text x="129.8" y="101">HASWELL-MCP-E-ULT_BGA1168</text>
<text x="158.3" y="99.2">13 OF 19</text>
<text x="8.9" y="106.2">Idc 1.2A Rdc 0.11ohm +/-30%</text>
<text x="8.9" y="102.8">L5</text>
<text x="8.9" y="104.5">2.2UH_LQM2MPN2R2NG0L_30%</text>
<text x="13.9" y="102.7">1</text>
<text x="24.4" y="102.7">2</text>
<text x="33.8" y="102.8">C24</text>
<text x="38.8" y="102.7">1</text>
<text x="44" y="102.7">2</text>
<text x="46.3" y="102.8">100U_1206_6.3V6M</text>
<text x="129.8" y="102.8">@</text>
<text x="30.6" y="129.1">+3VALW</text>
<text x="44.5" y="129.4">J5</text>
<text x="44.5" y="131.2">JUMP_43X39</text>
<text x="48" y="129.4">@</text>
<text x="65.8" y="129.1">+3VALW_PCH</text>
<text x="42.4" y="133">1</text>
<text x="52.9" y="133">2</text>
<text x="232.2" y="195.4">Title</text>
<text x="231.2" y="202.3">Custom</text>
<text x="231.9" y="200.6">Size</text>
<text x="237.2" y="200.6">Document Number</text>
<text x="289.9" y="200.6">Rev</text>
<text x="291.8" y="202.3">1.0</text>
<text x="231.5" y="205.9">Date:</text>
<text x="240.1" y="205.9">Tuesday, March 26, 2013</text>
<text x="267.1" y="205.9">Sheet</text>
<text x="275.6" y="205.9">12</text>
<text x="281" y="205.9">of</text>
<text x="286.3" y="205.9">52</text>
</g>
<g font-size="1.6" fill="#333">
<text x="130.7" y="11.4">VCCHSIO</text>
<text x="130.7" y="14.9">VCCHSIO</text>
<text x="130.7" y="16.7">VCC1_05</text>
<text x="130.7" y="13.2">VCCHSIO</text>
<text x="180" y="16.7">VCCSUS3_3</text>
<text x="130.7" y="18.5">VCC1_05</text>
<text x="130.7" y="20.3">VCCUSB3PLL</text>
<text x="130.7" y="22.1">VCCSATA3PLL</text>
<text x="182.7" y="20.3">DCPRTC</text>
<text x="182.7" y="18.5">VCCRTC</text>
<text x="130.7" y="27.4">RSVD</text>
<text x="130.7" y="29.2">VCCAPLL</text>
<text x="183.4" y="27.4">VCCSPI</text>
<text x="130.7" y="30.9">VCCAPLL</text>
<text x="182.2" y="34.5">VCCASW</text>
<text x="182.2" y="32.7">VCCASW</text>
<text x="130.7" y="38.1">DCPSUS3</text>
<text x="182.4" y="41.6">VCC1_05</text>
<text x="182.4" y="39.8">VCC1_05</text>
<text x="130.7" y="43.4">VCCHDA</text>
<text x="182.4" y="45.2">VCC1_05</text>
<text x="182.4" y="43.4">VCC1_05</text>
<text x="182.4" y="46.9">VCC1_05</text>
<text x="130.7" y="48.7">DCPSUS2</text>
<text x="179.5" y="48.7">DCPSUSBYP</text>
<text x="179.5" y="50.5">DCPSUSBYP</text>
<text x="182.2" y="52.3">VCCASW</text>
<text x="130.7" y="55.8">VCCSUS3_3</text>
<text x="130.7" y="57.6">VCCSUS3_3</text>
<text x="130.7" y="59.4">VCCDSW3_3</text>
<text x="181.8" y="57.6">DCPSUS1</text>
<text x="181.8" y="59.4">DCPSUS1</text>
<text x="182.2" y="55.8">VCCASW</text>
<text x="182.2" y="54.1">VCCASW</text>
<text x="130.7" y="62.9">VCC3_3</text>
<text x="130.7" y="61.2">VCC3_3</text>
<text x="181.2" y="64.7">VCCTS1_5</text>
<text x="183.3" y="66.5">VCC3_3</text>
<text x="183.3" y="68.3">VCC3_3</text>
<text x="130.7" y="73.6">VCCCLK</text>
<text x="130.7" y="77.2">VCCACLKPLL</text>
<text x="130.7" y="75.4">VCCCLK</text>
<text x="182.1" y="75.4">VCCSDIO</text>
<text x="182.1" y="77.2">VCCSDIO</text>
<text x="130.7" y="79">VCCCLK</text>
<text x="130.7" y="82.5">VCCCLK</text>
<text x="130.7" y="80.7">VCCCLK</text>
<text x="130.7" y="86.1">RSVD</text>
<text x="130.7" y="89.6">VCCSUS3_3</text>
<text x="130.7" y="87.8">RSVD</text>
<text x="130.7" y="84.3">RSVD</text>
<text x="181.8" y="84.3">DCPSUS4</text>
<text x="184.9" y="89.6">RSVD</text>
<text x="130.7" y="91.4">VCCSUS3_3</text>
<text x="182.4" y="91.4">VCC1_05</text>
<text x="182.4" y="93.2">VCC1_05</text>
<text x="45.4" y="134.1">1</text>
<text x="49.8" y="134.1">2</text>
</g>
<g font-size="1.4">
<text x="185" y="99.1">Rev1p2</text>
<text x="125.6" y="199.7">THIS SHEET OF ENGINEERING DRAWING IS THE PROPRIETARY PROPERTY OF COMPAL ELECTRONICS, INC. AND CONTAINS CONFIDENTIAL</text>
<text x="125.6" y="201.3">AND TRADE SECRET INFORMATION. THIS SHEET MAY NOT BE TRANSFERED FROM THE CUSTODY OF THE COMPETENT DIVISION OF R&amp;D</text>
<text x="125.6" y="202.9">DEPARTMENT EXCEPT AS AUTHORIZED BY COMPAL ELECTRONICS, INC. NEITHER THIS SHEET NOR THE INFORMATION IT CONTAINS</text>
<text x="125.6" y="204.6">MAY BE USED BY OR DISCLOSED TO ANY THIRD PARTY WITHOUT PRIOR WRITTEN CONSENT OF COMPAL ELECTRONICS, INC.</text>
</g>
<g font-size="1.3">
<text x="31.2" y="1.3">5</text>
<text x="89.8" y="1.3">4</text>
<text x="148.5" y="1.3">3</text>
<text x="207.2" y="1.3">2</text>
<text x="265.8" y="1.3">1</text>
<text x="152.1" y="6.1">HASWELL_MCP_E</text>
<text x="147.6" y="15.4">mPHY</text>
<text x="170.7" y="17.1">RTC</text>
<text x=".5" y="28.5">D</text>
<text x="147.6" y="27.8">OPI</text>
<text x="170.7" y="26">SPI</text>
<text x="295.6" y="28.5">D</text>
<text x="147.6" y="36.7">USB3</text>
<text x="144.1" y="47.4">VRM/USB2/AZALIA</text>
<text x="145.8" y="42">AXALIA/HDA</text>
<text x="168.9" y="49.1">CORE</text>
<text x="145.8" y="59.8">GPIO/LCC</text>
<text x="165.4" y="65.2">THERMAL SENSOR</text>
<text x="168.9" y="74">SDIO/PLSS</text>
<text x=".5" y="79.6">C</text>
<text x="144.1" y="81.2">LPT LP POWER</text>
<text x="167.2" y="82.9">SUS OSCILLATOR</text>
<text x="295.6" y="79.6">C</text>
<text x="173.4" y="91.3">USB2</text>
<text x=".5" y="130.7">B</text>
<text x="295.6" y="130.7">B</text>
<text x=".5" y="181.8">A</text>
<text x="295.6" y="181.8">A</text>
<text x="31.2" y="207.6">5</text>
<text x="89.8" y="207.6">4</text>
<text x="148.5" y="207.6">3</text>
<text x="207.2" y="207.6">2</text>
<text x="265.8" y="207.6">1</text>
</g>
</svg>
